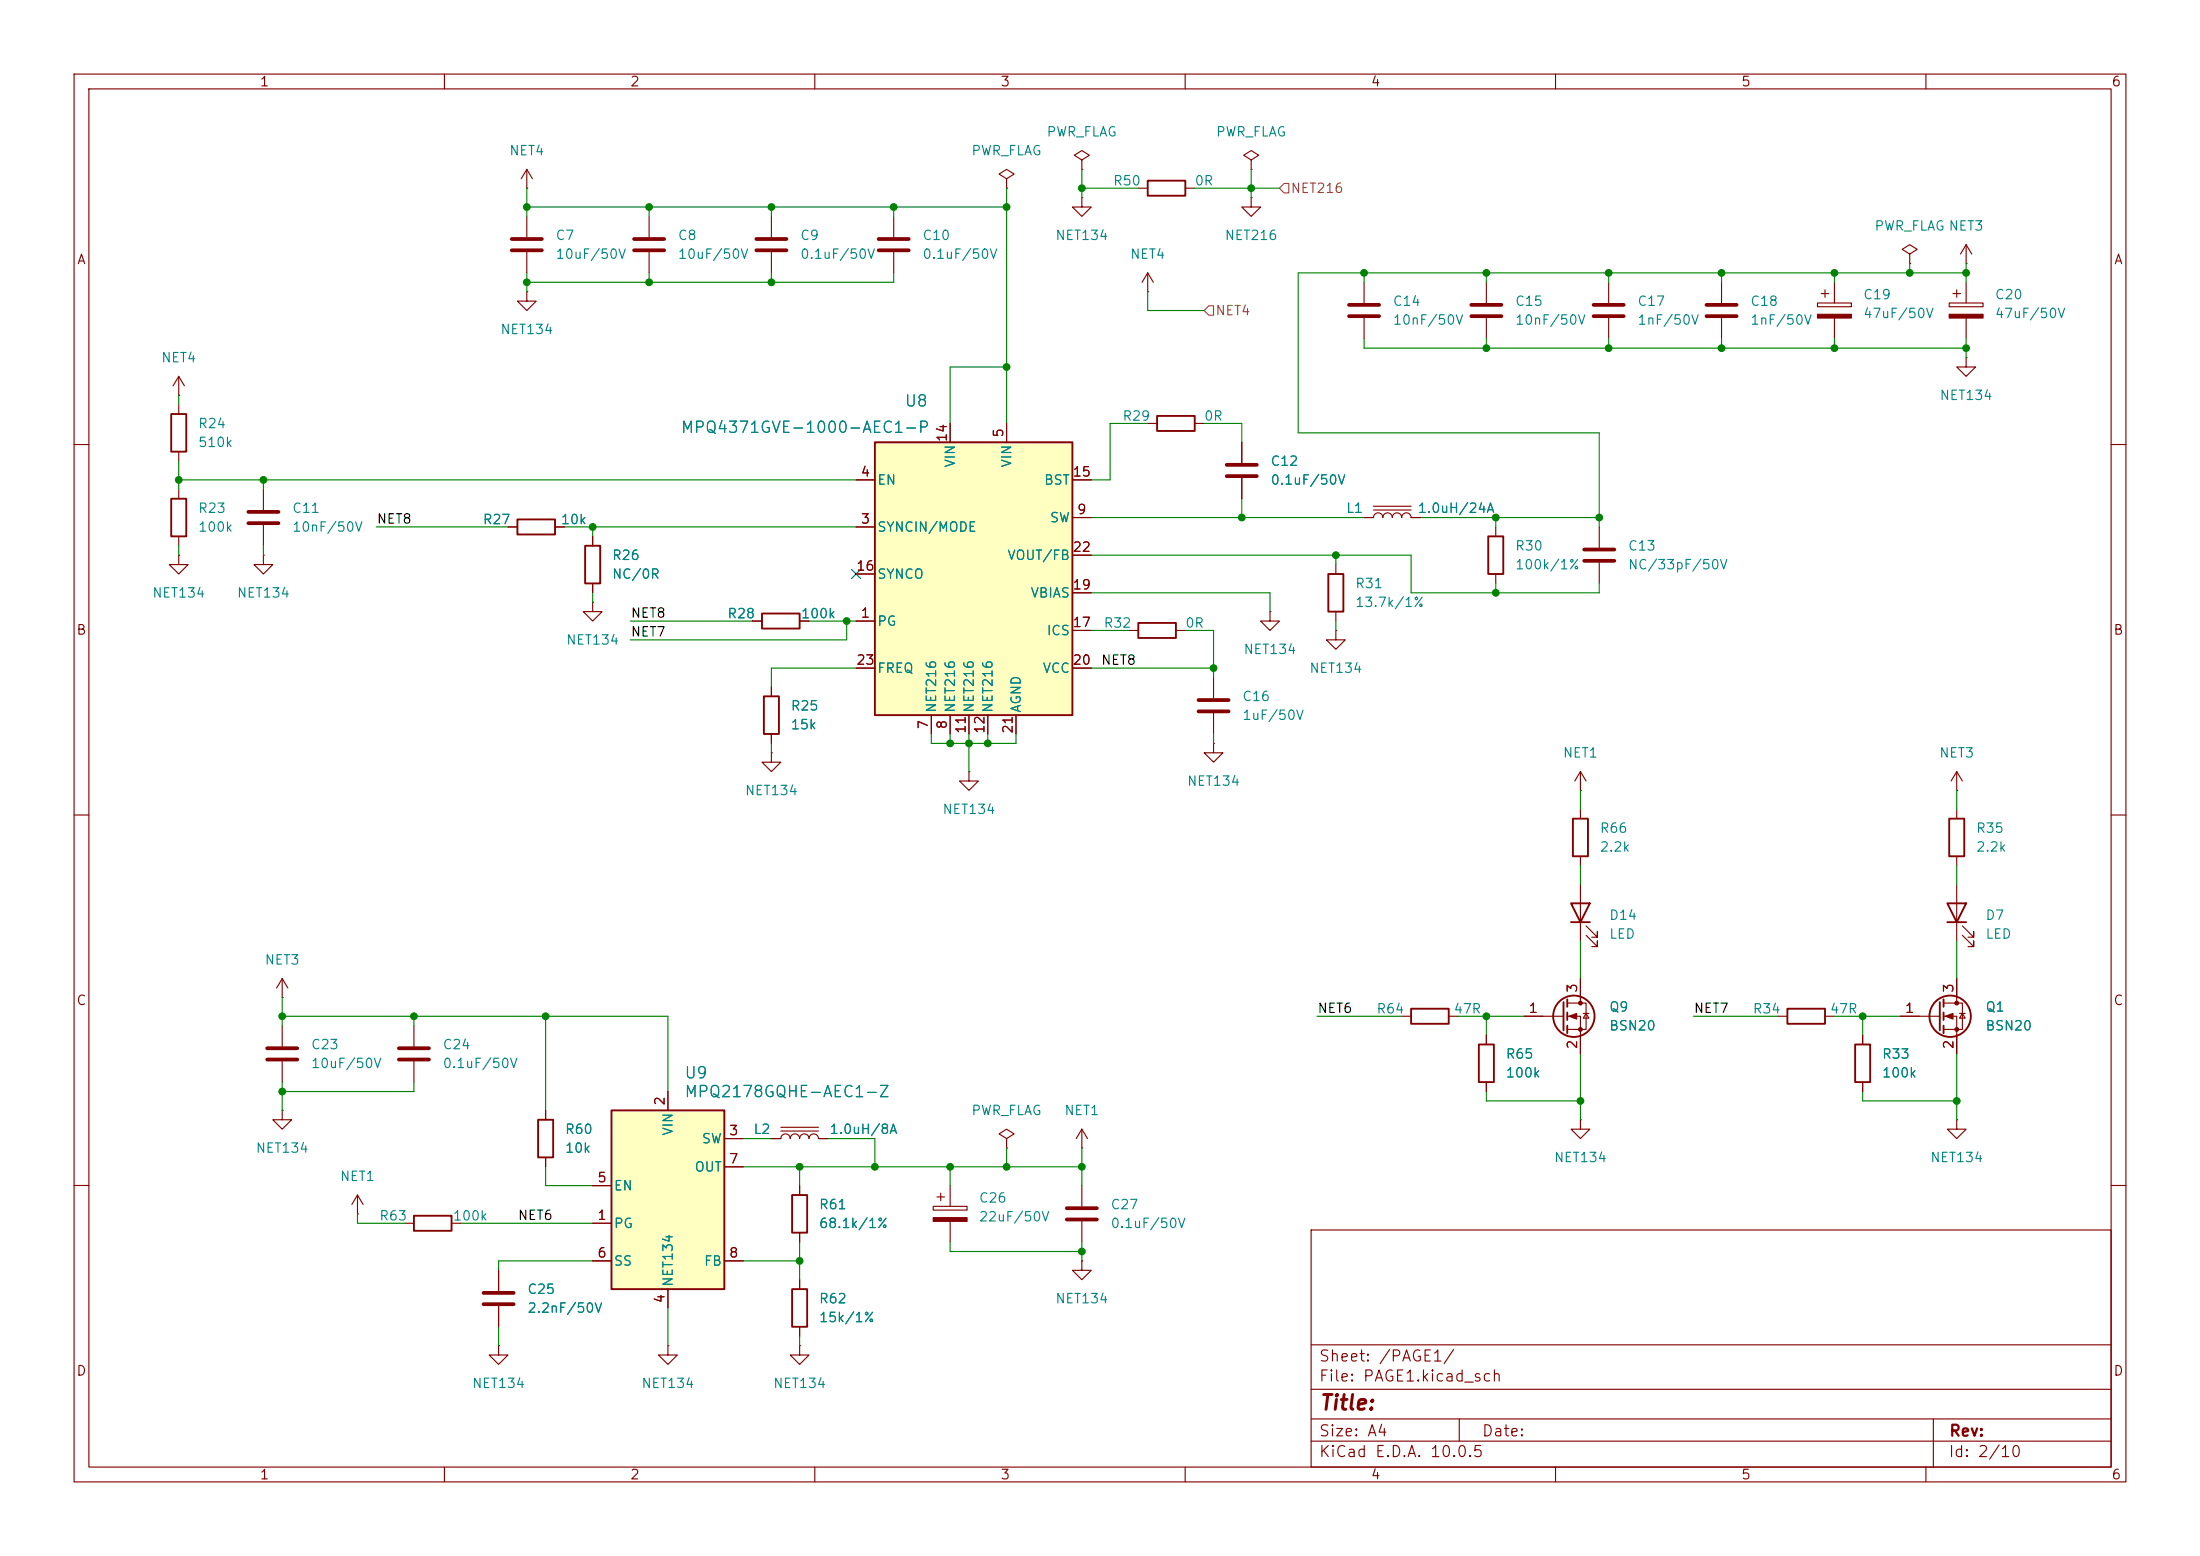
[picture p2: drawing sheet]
<svg xmlns="http://www.w3.org/2000/svg" width="297mm" height="210mm" viewBox="0 0 297 210" stroke-linecap="round" stroke-linejoin="round" font-family="sans-serif">
<g fill="none" stroke="#840000" stroke-width=".15">
<path d="M10 10h277v190h-277zM12 12h273v186h-273zM60 10v2M110 10v2M160 10v2M210 10v2M260 10v2M71.1 25.4h.1M71.1 22.9v2.5M71.1 29.2v2.8M71.1 34v2.8M71.1 22.9l-.7 1.2"/>
<path d="M71.1 22.9l.8 1.2M87.6 29.2v2.8M87.6 34v2.8M104.1 29.2v2.8M104.1 34v2.8M135.9 24.1l1-.6-1-.6-1 .6 1 .6v1.3M135.9 25.4h.1M146 21.6l1.1-.6-1.1-.7-1 .7 1 .6v1.3M146 22.9h.1M146 26.7v1.2h1.3l-1.3 1.3-1.2-1.3h1.2M146 26.7h.1M168.9 21.6l1-.6-1-.7-1 .7 1 .6v1.3"/>
<path d="M168.9 22.9h.1M168.9 26.7v1.2h1.3l-1.3 1.3-1.3-1.3h1.3M168.9 26.7h.1M217.2 38.1v2.8M217.2 42.9v2.8M10 60h2M285 60h2M10 110h2M285 110h2M38.1 138.4v2.8M55.9 138.4v2.8M38.1 149.9v1.2h1.3l-1.3 1.3-1.3-1.3h1.3"/>
<path d="M38.1 149.9h.1M38.1 143.3v2.8M55.9 143.3v2.8M73.7 149.9v1.2M73.7 156.2v1.3M10 160h2M48.3 163.8h.1M48.3 161.3l-.8 1.3M48.3 161.3l.7 1.3M48.3 161.3v2.5M54.6 165.1h1.3M61 165.1h1.2"/>
<path d="M67.3 171.5v2.7M67.3 176.3v2.8M177 166h108v32h-108zM285 160h2M60 198v2M67.3 181.6v1.3h1.3l-1.3 1.3-1.3-1.3h1.3M67.3 181.6h.1M110 198v2M160 198v2M177 194.5h108M177 191.5h108M177 187.5h108"/>
<path d="M177 181.5h108M197 191.5v3M210 198v2M260 198v2M261 191.5v6.5"/>
</g>
<g fill="none" stroke="#840000" stroke-width=".51">
<path d="M69.1 32.3h4.1M69.1 33.8h4.1M85.6 32.3h4.1M85.6 33.8h4.1M102.1 32.3h4.1M102.1 33.8h4.1M215.1 41.1h4.1M215.1 42.7h4.1M36.1 141.5h4M36.1 143h4M53.8 141.5h4.1M53.8 143h4.1"/>
<path d="M65.3 174.5h4M65.3 176h4"/>
</g>
<path d="M72.6 151.1h2.1v5.1h-2.1zM55.9 164.1h5.1v2h-5.1z" fill="none" stroke="#840000" stroke-width=".25"/>
<path d="M82.5 149.9h15.3v24.1h-15.3z" fill="#ffffc2"/>
<path d="M154.9 24.4h5.1v2h-5.1zM156.2 56.1h5.1v2.1h-5.1zM79 73.7h2v5h-2zM102.9 82.8h5v2h-5zM103.1 94h2.1v5.1h-2.1zM82.5 149.9h15.3v24.1h-15.3zM106.9 161.3h2.1v5.1h-2.1zM106.9 174h2.1v5.1h-2.1z" fill="none" stroke="#840000" stroke-width=".25"/>
<g fill="none" stroke="#840000" stroke-width=".15">
<path d="M153.7 25.4h1.2M154.9 39.4h.1M154.9 36.8l-.7 1.3M154.9 36.8l.8 1.3M154.9 36.8v2.6M160 25.4h1.3M263.7 39.6h1M264.2 39.1v1M265.4 38.1v2.8M154.9 57.2h1.3M161.3 57.2h1.3M167.6 59.7v2.8"/>
<path d="M263.1 40.9h4.6v.5h-4.6zM265.4 48.3v1.2h1.3l-1.3 1.3-1.2-1.3h1.2M265.4 48.3h.1M265.4 42.9v2.8M80 72.4v1.3M80 78.7v1.3M167.6 64.5v2.8M80 81.3v1.3h1.3l-1.3 1.2-1.3-1.2h1.3M80 81.3h.1M101.6 83.8h1.3M104.1 92.7v1.3M104.1 99.1v1.2"/>
<path d="M107.9 83.8h1.3M90.2 147.3v2.6M97.8 153.7h2.5M97.8 157.5h2.5M104.1 153.7h1.3a.64 .64 0 0 1 .6-.7 .64 .64 0 0 1 .7 .7 .64 .64 0 0 1 .6-.7 .64 .64 0 0 1 .6 .7 .64 .64 0 0 1 .7-.7 .64 .64 0 0 1 .6 .7 .64 .64 0 0 1 .7-.7 .64 .64 0 0 1 .6 .7h1.3M105.4 152.7h5.1M105.4 152.1h5.1M80 165.1h2.5M80 160h2.5M80 170.2h2.5M90.2 174v2.5M97.8 170.2h2.5"/>
<path d="M107.9 160v1.3M107.9 166.4v1.2M107.9 172.7v1.3M107.9 179.1v1.2M126 162.8h4.6v.5h-4.6zM126.5 161.5h1M127 161v1.1M128.3 160v2.8M128.3 164.8v2.8M146 170.2v1.3h1.3l-1.3 1.2-1.2-1.2h1.2M146 170.2h.1M146 160v2.8"/>
<path d="M146 164.8v2.8M90.2 181.6v1.3h1.2l-1.2 1.3-1.3-1.3h1.3M90.2 181.6h.1M107.9 181.6v1.3h1.3l-1.3 1.3-1.2-1.3h1.2M107.9 181.6h.1"/>
</g>
<path d="M165.6 62.7h4.1M165.6 64.3h4.1M144 163.1h4.1M144 164.6h4.1" fill="none" stroke="#840000" stroke-width=".51"/>
<g fill="#840000" stroke="#840000" stroke-width=".15">
<path d="M126 164.3h4.6v.5h-4.6z"/>
<path d="M263.1 42.4h4.6v.5h-4.6z"/>
</g>
<path d="M118.1 59.7h26.7v36.8h-26.7z" fill="#ffffc2"/>
<g fill="none" stroke="#840000" stroke-width=".25">
<path d="M23.1 55.9h2v5.1h-2zM118.1 59.7h26.7v36.8h-26.7zM23.1 67.3h2v5.1h-2zM69.8 70.1h5.1v2h-5.1zM179.3 77.5h2.1v5.1h-2.1zM200.9 72.4h2v5.1h-2zM153.7 84.1h5v2h-5zM212.3 110.5h2.1v5.1h-2.1zM263.1 110.5h2.1v5.1h-2.1zM190.5 136.1h5.1v2.1h-5.1zM211.1 135.3v3.8M211.6 134.9v1"/>
<path d="M211.6 136.7v1M211.6 138.4v1M212.1 121.9h2.5l-1.2 2.6zM212.1 124.5h2.5M241.3 136.1h5.1v2.1h-5.1zM261.9 135.3v3.8M262.4 134.9v1M262.4 136.7v1M262.4 138.4v1M262.9 121.9h2.5l-1.2 2.6zM262.9 124.5h2.5M199.6 141h2.1v5.1h-2.1z"/>
<path d="M250.4 141h2.1v5.1h-2.1z"/>
<circle cx="212.5" cy="137.2" r="2.79"/>
<circle cx="263.3" cy="137.2" r="2.79"/>
</g>
<g fill="none" stroke="#840000" stroke-width=".15">
<path d="M71.1 39.4v1.2h1.3l-1.3 1.3-1.3-1.3h1.3M71.1 39.4h.1M120.6 29.2v2.8M120.6 34v2.8M184.1 38.1v2.8M200.7 38.1v2.8M232.4 38.1v2.8M245.9 39.6h1M246.4 39.1v1M247.6 38.1v2.8M257.8 34.3l1-.6-1-.7-1 .7 1 .6v1.3M257.8 35.6h.1"/>
<path d="M265.4 35.6h.1M265.4 33l-.7 1.3M265.4 33l.8 1.3M265.4 33v2.6M24.1 53.3h.1M24.1 50.8l-.7 1.3M24.1 50.8l.8 1.3M24.1 50.8v2.5M24.1 54.6v1.3M128.3 57.2v2.5M135.9 57.2v2.5M167.6 59.7v2.8"/>
<path d="M184.1 42.9v2.8M200.7 42.9v2.8M232.4 42.9v2.8M245.4 40.9h4.5v.5h-4.5zM247.6 42.9v2.8M24.1 74.9v1.3h1.3l-1.3 1.3-1.2-1.3h1.2M24.1 74.9h.1M24.1 61v1.2M24.1 66v1.3M24.1 72.4v1.3M35.6 74.9v1.3h1.2l-1.2 1.3-1.3-1.3h1.3M35.6 74.9h.1"/>
<path d="M35.6 66v2.8M35.6 70.9v2.8M68.6 71.1h1.2M74.9 71.1h1.3M80 72.4v1.3M80 78.7v1.3M115.6 71.1h2.5M115.6 64.8h2.5M115.6 77.5h2.5M144.8 64.8h2.5M144.8 69.9h2.5M144.8 74.9h2.5"/>
<path d="M167.6 64.5v2.8M180.3 76.2v1.3M184.1 69.9h1.3a.64 .64 0 0 1 .7-.7 .64 .64 0 0 1 .6 .7 .64 .64 0 0 1 .6-.7 .64 .64 0 0 1 .7 .7 .64 .64 0 0 1 .6-.7 .64 .64 0 0 1 .6 .7 .64 .64 0 0 1 .7-.7 .64 .64 0 0 1 .6 .7h1.3M185.4 68.8h5.1M185.4 68.3h5.1M201.9 71.1v1.3M201.9 77.5v1.2M215.9 71.1v2.8M215.9 75.9v2.8M101.6 83.8h1.3M104.1 92.7v1.3M104.1 99.1v1.2"/>
<path d="M107.9 83.8h1.3M115.6 83.8h2.5M115.6 90.2h2.5M125.7 96.5v2.6M128.3 96.5v2.6M130.8 96.5v2.6M133.3 96.5v2.6M137.2 96.5v2.6M144.8 85.1h2.5M144.8 80h2.5M144.8 90.2h2.5M152.4 85.1h1.3"/>
<path d="M158.7 85.1h1.3M163.8 91.4v2.8M163.8 96.3v2.8M171.4 82.6v1.2h1.3l-1.3 1.3-1.2-1.3h1.2M171.4 82.6h.1M180.3 85.1v1.3h1.3l-1.3 1.2-1.2-1.2h1.2M180.3 85.1h.1M180.3 82.6v1.2M104.1 101.6v1.3h1.3l-1.3 1.2-1.2-1.2h1.2M104.1 101.6h.1M130.8 104.1v1.3h1.3l-1.3 1.3-1.3-1.3h1.3M130.8 104.1h.1"/>
<path d="M163.8 100.3v1.3h1.3l-1.3 1.3-1.2-1.3h1.2M163.8 100.3h.1M213.4 106.7h.1M213.4 104.1v2.6M213.4 109.2v1.3M213.4 115.6v1.2M213.4 119.4v7.6M213.4 104.1l-.8 1.3M213.4 104.1l.7 1.3M264.2 106.7h.1M264.2 104.1v2.6M264.2 109.2v1.3"/>
<path d="M264.2 115.6v1.2M264.2 119.4v7.6M264.2 104.1l-.8 1.3M264.2 104.1l.7 1.3M38.1 134.6h.1M38.1 132.1l-.8 1.3M38.1 132.1l.8 1.3M38.1 132.1v2.5M189.2 137.2h1.3M195.6 137.2h1.2M200.7 139.7v1.3M205.7 137.2h5.4"/>
<path d="M211.6 135.4h2.5v3.5h-2.5M211.6 137.2h1.8v5M213.4 132.1v3.3M213.7 136.8h.8M214.1 126.2l1.5 1.6v-.8v.8h-.7M214.1 125l1.5 1.5v-.8v.8h-.7M214.1 136.8l.4 .6h-.8zM240 137.2h1.3M246.4 137.2h1.2M251.5 139.7v1.3M256.5 137.2h5.4M262.4 135.4h2.5v3.5h-2.5"/>
<path d="M262.4 137.2h1.8v5M264.2 132.1v3.3M264.5 136.8h.8M264.9 136.8l.4 .6h-.8zM264.9 126.2l1.5 1.6v-.8v.8h-.7M264.9 125l1.5 1.5v-.8v.8h-.7M73.7 149.9v1.2M73.7 156.2v1.3M90.2 147.3v2.6M97.8 153.7h2.5M97.8 157.5h2.5M104.1 153.7h1.3"/>
<path d="M110.5 153.7h1.3M135.9 153.7l1-.7-1-.6-1 .6 1 .7v1.2M135.9 154.9h.1M146 154.9h.1M146 152.4l-.7 1.3M146 152.4l.8 1.3M146 152.4v2.5M200.7 146.1v1.2M213.4 151.1v1.3h1.2l-1.2 1.3-1.3-1.3h1.3M213.4 151.1h.1M251.5 146.1v1.2M264.2 151.1v1.3h1.2l-1.2 1.3-1.3-1.3h1.3"/>
<path d="M264.2 151.1h.1M67.3 171.5v2.7M67.3 176.3v2.8M80 165.1h2.5M80 160h2.5M80 170.2h2.5M90.2 174v2.5M97.8 170.2h2.5M107.9 160v1.3M107.9 166.4v1.2M107.9 172.7v1.3M107.9 179.1v1.2"/>
</g>
<g fill="none" stroke="#840000" stroke-width=".51">
<path d="M118.6 32.3h4.1M118.6 33.8h4.1M182.1 41.1h4.1M182.1 42.7h4.1M198.6 41.1h4.1M198.6 42.7h4.1M230.4 41.1h4M230.4 42.7h4M33.5 69.1h4.1M33.5 70.6h4.1M213.9 74.2h4M213.9 75.7h4"/>
<path d="M161.8 94.5h4.1M161.8 96h4.1"/>
</g>
<g fill="#840000" stroke="#840000" stroke-width=".15">
<path d="M245.4 42.4h4.5v.5h-4.5z"/>
<path d="M262.6 137.2l1.1-.4v.7z"/>
<path d="M211.8 137.2l1.1-.4v.7z"/>
<circle cx="264.2" cy="135.4" r=".25"/>
<circle cx="264.2" cy="138.9" r=".25"/>
<circle cx="213.4" cy="135.4" r=".25"/>
<circle cx="213.4" cy="138.9" r=".25"/>
</g>
<path d="M173.4 24.8h.6v1.2h-.6l-.7-.6zM163.2 41.3h.6v1.2h-.6l-.6-.6z" fill="none" stroke="#848400" stroke-width=".15"/>
<g fill="none" stroke="#008400" stroke-width=".15">
<path d="M71.1 27.9h64.8M71.1 25.4v3.8M71.1 36.8v2.6M87.6 27.9v1.3M87.6 36.8v1.3M104.1 27.9v1.3M104.1 36.8v1.3M120.6 36.8v1.3h-49.5M120.6 27.9v1.3M135.9 25.4v31.8M146 22.9v3.8M146 25.4h7.7"/>
<path d="M154.9 39.4v2.5h7.7M161.3 25.4h11.4M168.9 22.9v3.8M184.1 36.8v1.3M200.7 36.8v1.3M217.2 36.8v1.3M232.4 36.8v1.3M247.6 36.8v1.3M257.8 35.6v1.2M265.4 36.8h-90.1v21.6h40.6v12.7M265.4 35.6v2.5M24.1 53.3v1.3"/>
<path d="M135.9 49.5h-7.6v7.7M154.9 57.2h-5v7.6h-2.6M162.6 57.2h5v2.5M184.1 45.7v1.3h81.3M200.7 45.7v1.3M217.2 45.7v1.3M232.4 45.7v1.3M247.6 45.7v1.3M265.4 45.7v2.6M24.1 64.8h91.5M24.1 62.2v3.8M24.1 73.7v1.2"/>
<path d="M35.6 64.8v1.2M35.6 73.7v1.2M50.8 71.1h17.8M76.2 71.1h39.4M80 71.1v1.3M147.3 69.9h36.8M147.3 74.9h43.2v5.1h25.4v-1.3M167.6 67.3v2.6M180.3 74.9v1.3M191.8 69.9h24.1M201.9 69.9v1.2M201.9 78.7v1.3"/>
<path d="M80 80v1.3M85.1 83.8h16.5M109.2 83.8h6.4M114.3 83.8v2.6h-29.2M115.6 90.2h-11.5v2.5M125.7 99.1v1.2h11.5v-1.2M128.3 99.1v1.2M130.8 99.1v5M133.3 99.1v1.2M147.3 80h24.1v2.6M147.3 85.1h5.1M147.3 90.2h16.5"/>
<path d="M160 85.1h3.8v6.3M163.8 99.1v1.2M180.3 83.8v1.3M104.1 100.3v1.3M213.4 106.7v2.5M213.4 116.8v2.6M264.2 106.7v2.5M264.2 116.8v2.6M38.1 137.2h52.1v10.1M38.1 134.6v3.8M55.9 137.2v1.2M73.7 137.2v12.7"/>
<path d="M177.8 137.2h11.4M196.8 137.2h8.9M200.7 137.2v2.5M213.4 127v5.1M228.6 137.2h11.4M247.6 137.2h8.9M251.5 137.2v2.5M264.2 127v5.1M38.1 146.1v3.8M55.9 146.1v1.2h-17.8M73.7 157.5v2.5h6.3M100.3 157.5h45.7"/>
<path d="M100.3 153.7h3.8M107.9 157.5v2.5M111.8 153.7h6.3v3.8M128.3 157.5v2.5M135.9 154.9v2.6M146 154.9v5.1M200.7 147.3v1.3h12.7M213.4 142.2v8.9M251.5 147.3v1.3h12.7M264.2 142.2v8.9M48.3 163.8v1.3h6.3M62.2 165.1h17.8"/>
<path d="M67.3 179.1v2.5M80 170.2h-12.7v1.3M90.2 176.5v5.1M100.3 170.2h7.6M107.9 167.6v5.1M128.3 167.6v1.3h17.7M146 167.6v2.6M107.9 180.3v1.3"/>
</g>
<path d="M115 76.9l1.2 1.2M116.2 76.9l-1.2 1.2" fill="none" stroke="#000084" stroke-width=".15"/>
<g fill="#008400" stroke="#008400" stroke-width=".14">
<circle cx="135.9" cy="27.9" r=".46"/>
<circle cx="120.6" cy="27.9" r=".46"/>
<circle cx="168.9" cy="25.4" r=".46"/>
<circle cx="135.9" cy="49.5" r=".46"/>
<circle cx="146" cy="25.4" r=".46"/>
<circle cx="167.6" cy="69.9" r=".46"/>
<circle cx="184.1" cy="36.8" r=".46"/>
<circle cx="265.4" cy="36.8" r=".46"/>
<circle cx="265.4" cy="47" r=".46"/>
<circle cx="257.8" cy="36.8" r=".46"/>
<circle cx="247.6" cy="36.8" r=".46"/>
<circle cx="232.4" cy="36.8" r=".46"/>
<circle cx="217.2" cy="36.8" r=".46"/>
<circle cx="264.2" cy="148.6" r=".46"/>
<circle cx="251.5" cy="137.2" r=".46"/>
<circle cx="213.4" cy="148.6" r=".46"/>
<circle cx="232.4" cy="47" r=".46"/>
<circle cx="247.6" cy="47" r=".46"/>
<circle cx="215.9" cy="69.9" r=".46"/>
<circle cx="217.2" cy="47" r=".46"/>
<circle cx="200.7" cy="36.8" r=".46"/>
<circle cx="201.9" cy="80" r=".46"/>
<circle cx="201.9" cy="69.9" r=".46"/>
<circle cx="200.7" cy="47" r=".46"/>
<circle cx="180.3" cy="74.9" r=".46"/>
<circle cx="163.8" cy="90.2" r=".46"/>
<circle cx="200.7" cy="137.2" r=".46"/>
<circle cx="80" cy="71.1" r=".46"/>
<circle cx="104.1" cy="38.1" r=".46"/>
<circle cx="38.1" cy="137.2" r=".46"/>
<circle cx="73.7" cy="137.2" r=".46"/>
<circle cx="55.9" cy="137.2" r=".46"/>
<circle cx="38.1" cy="147.3" r=".46"/>
<circle cx="114.3" cy="83.8" r=".46"/>
<circle cx="35.6" cy="64.8" r=".46"/>
<circle cx="24.1" cy="64.8" r=".46"/>
<circle cx="130.8" cy="100.3" r=".46"/>
<circle cx="133.3" cy="100.3" r=".46"/>
<circle cx="87.6" cy="38.1" r=".46"/>
<circle cx="128.3" cy="100.3" r=".46"/>
<circle cx="146" cy="168.9" r=".46"/>
<circle cx="107.9" cy="170.2" r=".46"/>
<circle cx="128.3" cy="157.5" r=".46"/>
<circle cx="118.1" cy="157.5" r=".46"/>
<circle cx="135.9" cy="157.5" r=".46"/>
<circle cx="146" cy="157.5" r=".46"/>
<circle cx="107.9" cy="157.5" r=".46"/>
<circle cx="104.1" cy="27.9" r=".46"/>
<circle cx="87.6" cy="27.9" r=".46"/>
<circle cx="71.1" cy="27.9" r=".46"/>
<circle cx="71.1" cy="38.1" r=".46"/>
</g>
<text font-size="2" fill="#840000" x="178" y="190.8">Title:</text>
<g font-size="1.5" fill="#008484">
<text x="91.8" y="58.8">MPQ4371GVE-1000-AEC1-P</text>
<text x="122" y="55.3">U8</text>
<text x="92.3" y="145.9">U9</text>
<text x="92.3" y="148.5">MPQ2178GQHE-AEC1-Z</text>
</g>
<g font-size="1.5" fill="#840000">
<text x="178" y="184.1">Sheet: /PAGE1/</text>
<text x="178" y="186.8">File: PAGE1.kicad_sch</text>
<text x="178" y="197">KiCad E.D.A. 10.0.5</text>
<text x="178" y="194.2">Size: A4</text>
<text x="200" y="194.2">Date:</text>
<text x="263" y="197">Id: 2/10</text>
<text x="263" y="194.2">Rev:</text>
</g>
<g font-size="1.3" fill="#840000">
<text x="35" y="12">1</text>
<text x="85" y="12">2</text>
<text x="135" y="12">3</text>
<text x="185" y="12">4</text>
<text x="235" y="12">5</text>
<text x="285" y="12">6</text>
<text x="10.3" y="36">A</text>
<text x="285.3" y="36">A</text>
<text x="128.1" y="59.8" transform="rotate(-90 128.1 59.8)">14</text>
<text x="135.8" y="59.2" transform="rotate(-90 135.8 59.2)">5</text>
<text x="116.1" y="64.6">4</text>
<text x="144.7" y="64.6">15</text>
<text x="116.1" y="71">3</text>
<text x="145.3" y="69.7">9</text>
<text x="115.5" y="77.3">16</text>
<text x="144.7" y="74.8">22</text>
<text x="116.1" y="83.7">1</text>
<text x="144.7" y="79.9">19</text>
<text x="10.2" y="86">B</text>
<text x="144.7" y="85">17</text>
<text x="285.2" y="86">B</text>
<text x="115.5" y="90">23</text>
<text x="144.7" y="90">20</text>
<text x="125.6" y="98.5" transform="rotate(-90 125.6 98.5)">7</text>
<text x="128.1" y="98.5" transform="rotate(-90 128.1 98.5)">8</text>
<text x="130.7" y="99.1" transform="rotate(-90 130.7 99.1)">11</text>
<text x="133.2" y="99.1" transform="rotate(-90 133.2 99.1)">12</text>
<text x="137" y="99.1" transform="rotate(-90 137 99.1)">21</text>
<text x="10.2" y="136">C</text>
<text x="206.3" y="137">1</text>
<text x="213.2" y="134.1" transform="rotate(-90 213.2 134.1)">3</text>
<text x="257.1" y="137">1</text>
<text x="264" y="134.1" transform="rotate(-90 264 134.1)">3</text>
<text x="285.2" y="136">C</text>
<text x="213.2" y="141.7" transform="rotate(-90 213.2 141.7)">2</text>
<text x="264" y="141.7" transform="rotate(-90 264 141.7)">2</text>
<text x="90" y="149.3" transform="rotate(-90 90 149.3)">2</text>
<text x="98.3" y="153.5">3</text>
<text x="80.5" y="159.9">5</text>
<text x="98.3" y="157.3">7</text>
<text x="80.5" y="165">1</text>
<text x="80.5" y="170">6</text>
<text x="98.3" y="170">8</text>
<text x="90" y="176" transform="rotate(-90 90 176)">4</text>
<text x="10.2" y="186">D</text>
<text x="285.2" y="186">D</text>
<text x="35" y="200">1</text>
<text x="85" y="200">2</text>
<text x="135" y="200">3</text>
<text x="185" y="200">4</text>
<text x="235" y="200">5</text>
<text x="285" y="200">6</text>
</g>
<g font-size="1.3" fill="#008484">
<text x="68.7" y="21.3">NET4</text>
<text x="131" y="21.3">PWR_FLAG</text>
<text x="141.2" y="18.7">PWR_FLAG</text>
<text x="164.1" y="18.7">PWR_FLAG</text>
<text x="150.2" y="25.3">R50</text>
<text x="161.2" y="25.3">0R</text>
<text x="74.9" y="32.7">C7</text>
<text x="74.9" y="35.3">10uF/50V</text>
<text x="91.4" y="32.7">C8</text>
<text x="91.4" y="35.3">10uF/50V</text>
<text x="107.9" y="32.7">C9</text>
<text x="107.9" y="35.3">0.1uF/50V</text>
<text x="124.4" y="32.7">C10</text>
<text x="124.4" y="35.3">0.1uF/50V</text>
<text x="142.4" y="32.7">NET134</text>
<text x="152.5" y="35.3">NET4</text>
<text x="165.2" y="32.7">NET216</text>
<text x="253" y="31.4">PWR_FLAG NET3</text>
<text x="187.9" y="41.6">C14</text>
<text x="204.5" y="41.6">C15</text>
<text x="221" y="41.6">C17</text>
<text x="236.2" y="41.6">C18</text>
<text x="251.4" y="40.7">C19</text>
<text x="269.2" y="40.7">C20</text>
<text x="67.5" y="45.4">NET134</text>
<text x="187.9" y="44.1">10nF/50V</text>
<text x="204.5" y="44.1">10nF/50V</text>
<text x="221" y="44.1">1nF/50V</text>
<text x="236.2" y="44.1">1nF/50V</text>
<text x="251.4" y="43.3">47uF/50V</text>
<text x="269.2" y="43.3">47uF/50V</text>
<text x="21.7" y="49.2">NET4</text>
<text x="26.7" y="58.1">R24</text>
<text x="151.4" y="57.1">R29</text>
<text x="162.5" y="57.1">0R</text>
<text x="261.8" y="54.3">NET134</text>
<text x="26.7" y="60.7">510k</text>
<text x="118.3" y="65.7">EN</text>
<text x="129.2" y="63.2" transform="rotate(-90 129.2 63.2)">VIN</text>
<text x="136.9" y="63.2" transform="rotate(-90 136.9 63.2)">VIN</text>
<text x="140.9" y="65.7">BST</text>
<text x="171.4" y="63.2">C12</text>
<text x="171.4" y="65.7">0.1uF/50V</text>
<text x="26.7" y="69.5">R23</text>
<text x="39.4" y="69.5">C11</text>
<text x="65.1" y="71.1">R27</text>
<text x="75.6" y="71.1">10k</text>
<text x="141.6" y="70.8">SW</text>
<text x="181.6" y="69.5">L1</text>
<text x="191.3" y="69.5">1.0uH/24A</text>
<text x="26.7" y="72.1">100k</text>
<text x="39.4" y="72.1">10nF/50V</text>
<text x="82.5" y="75.9">R26</text>
<text x="118.3" y="72.1">SYNCIN/MODE</text>
<text x="135.9" y="75.9">VOUT/FB</text>
<text x="204.5" y="74.6">R30</text>
<text x="204.5" y="77.2">100k/1%</text>
<text x="219.7" y="74.6">C13</text>
<text x="219.7" y="77.2">NC/33pF/50V</text>
<text x="20.5" y="81">NET134</text>
<text x="31.9" y="81">NET134</text>
<text x="82.5" y="78.4">NC/0R</text>
<text x="98.1" y="83.8">R28</text>
<text x="108" y="83.8">100k</text>
<text x="118.3" y="78.4">SYNCO</text>
<text x="139" y="81">VBIAS</text>
<text x="182.9" y="79.7">R31</text>
<text x="182.9" y="82.2">13.7k/1%</text>
<text x="76.3" y="87.3">NET134</text>
<text x="118.3" y="84.8">PG</text>
<text x="141.2" y="86.1">ICS</text>
<text x="148.9" y="85">R32</text>
<text x="159.9" y="85">0R</text>
<text x="167.8" y="88.6">NET134</text>
<text x="118.3" y="91.1">FREQ</text>
<text x="140.7" y="91.1">VCC</text>
<text x="167.6" y="94.9">C16</text>
<text x="176.7" y="91.1">NET134</text>
<text x="106.7" y="96.2">R25</text>
<text x="106.7" y="98.8">15k</text>
<text x="126.7" y="96.3" transform="rotate(-90 126.7 96.3)">NET216</text>
<text x="129.2" y="96.3" transform="rotate(-90 129.2 96.3)">NET216</text>
<text x="131.8" y="96.3" transform="rotate(-90 131.8 96.3)">NET216</text>
<text x="134.3" y="96.3" transform="rotate(-90 134.3 96.3)">NET216</text>
<text x="138.1" y="96.3" transform="rotate(-90 138.1 96.3)">AGND</text>
<text x="167.6" y="97.5">1uF/50V</text>
<text x="100.5" y="107.6">NET134</text>
<text x="160.2" y="106.4">NET134</text>
<text x="210.9" y="102.6">NET1</text>
<text x="261.7" y="102.6">NET3</text>
<text x="127.1" y="110.2">NET134</text>
<text x="215.9" y="112.7">R66</text>
<text x="266.7" y="112.7">R35</text>
<text x="215.9" y="115.3">2.2k</text>
<text x="266.7" y="115.3">2.2k</text>
<text x="217.2" y="124.5">D14</text>
<text x="268" y="124.5">D7</text>
<text x="35.6" y="130.5">NET3</text>
<text x="217.2" y="127">LED</text>
<text x="268" y="127">LED</text>
<text x="185.7" y="137.1">R64</text>
<text x="196.1" y="137.1">47R</text>
<text x="217.2" y="136.9">Q9</text>
<text x="236.5" y="137.1">R34</text>
<text x="246.9" y="137.1">47R</text>
<text x="268" y="136.9">Q1</text>
<text x="41.9" y="141.9">C23</text>
<text x="59.7" y="141.9">C24</text>
<text x="203.2" y="143.2">R65</text>
<text x="217.2" y="139.4">BSN20</text>
<text x="254" y="143.2">R33</text>
<text x="268" y="139.4">BSN20</text>
<text x="41.9" y="144.5">10uF/50V</text>
<text x="59.7" y="144.5">0.1uF/50V</text>
<text x="203.2" y="145.7">100k</text>
<text x="254" y="145.7">100k</text>
<text x="34.4" y="155.9">NET134</text>
<text x="76.2" y="153.4">R60</text>
<text x="76.2" y="155.9">10k</text>
<text x="91.1" y="153.4" transform="rotate(-90 91.1 153.4)">VIN</text>
<text x="94.6" y="154.6">SW</text>
<text x="101.6" y="153.4">L2</text>
<text x="111.9" y="153.4">1.0uH/8A</text>
<text x="131" y="150.8">PWR_FLAG</text>
<text x="143.6" y="150.8">NET1</text>
<text x="45.8" y="159.7">NET1</text>
<text x="82.8" y="161">EN</text>
<text x="93.7" y="158.4">OUT</text>
<text x="209.7" y="157.2">NET134</text>
<text x="260.5" y="157.2">NET134</text>
<text x="51.1" y="165">R63</text>
<text x="61" y="165">100k</text>
<text x="82.8" y="166.1">PG</text>
<text x="110.5" y="163.5">R61</text>
<text x="110.5" y="166.1">68.1k/1%</text>
<text x="132.1" y="162.6">C26</text>
<text x="132.1" y="165.2">22uF/50V</text>
<text x="149.8" y="163.5">C27</text>
<text x="149.8" y="166.1">0.1uF/50V</text>
<text x="82.8" y="171.1">SS</text>
<text x="91.1" y="173.8" transform="rotate(-90 91.1 173.8)">NET134</text>
<text x="95" y="171.1">FB</text>
<text x="71.1" y="175">C25</text>
<text x="71.1" y="177.5">2.2nF/50V</text>
<text x="110.5" y="176.2">R62</text>
<text x="110.5" y="178.8">15k/1%</text>
<text x="142.4" y="176.2">NET134</text>
<text x="63.6" y="187.7">NET134</text>
<text x="86.5" y="187.7">NET134</text>
<text x="104.3" y="187.7">NET134</text>
</g>
<g font-size="1.3" fill="#848400">
<text x="174.2" y="26.4">NET216</text>
<text x="164" y="42.9">NET4</text>
</g>
<g font-size="1.3">
<text x="50.8" y="71">NET8</text>
<text x="85.1" y="83.7">NET8</text>
<text x="85.1" y="86.2">NET7</text>
<text x="148.6" y="90">NET8</text>
<text x="177.8" y="137">NET6</text>
<text x="228.6" y="137">NET7</text>
<text x="69.8" y="165">NET6</text>
</g>
</svg>
